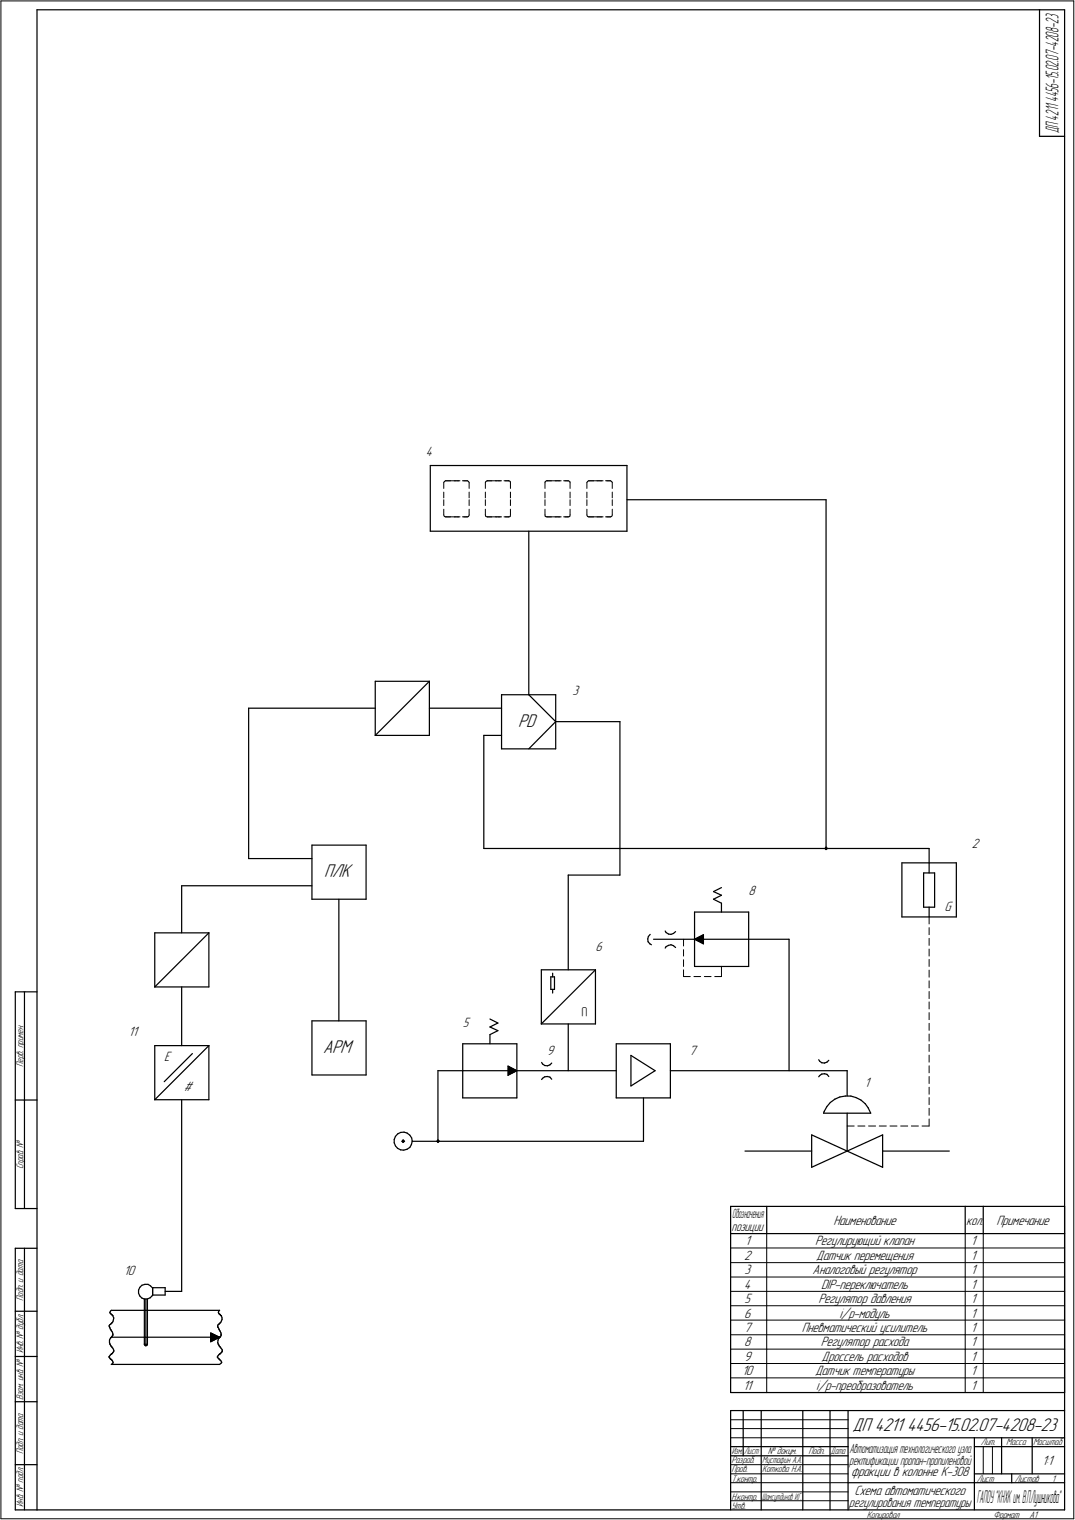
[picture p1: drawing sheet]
<svg xmlns="http://www.w3.org/2000/svg" width="595mm" height="842mm" viewBox="0 0 595 842" stroke-linecap="round" stroke-linejoin="round" font-family="sans-serif">
<g fill="none" stroke="#000" stroke-width=".68">
<path d="M20 5v832zM20 5h569zM576 5v71zM589 5v832zM576 76h13zM238 258h109zM238 258v36zM347 258v36zM347 277h110zM457 277v193zM238 294h109zM293 294v91z"/>
<path d="M208 377h30zM208 377v30zM238 377v30zM138 392v84zM138 392h70zM238 392h40zM278 385h30zM278 385v30zM293 385l15 15zM308 385v30zM308 400l-15 15zM308 400h35z"/>
<path d="M343 400v85zM208 407h30zM208 407l30-30zM268 407h10zM268 407v63zM278 415h30zM138 476h35zM173 468h30zM173 468v30zM203 468v30zM268 470h246zM499 478h31z"/>
<path d="M499 478v30zM514 478v6zM514 470v8zM530 478v30zM101 491v26zM101 491h72zM173 498h30zM188 498v68zM315 485v52zM315 485h28zM395 498l4 2zM395 498l4-2z"/>
<path d="M395 494l4 2zM395 494l4-2zM511 484h6zM511 484v19zM517 484v19zM86 517h30zM86 517v30zM116 517v30zM359 519v1zM360 518l-1 1zM368 516l1 1zM369 517h1z"/>
<path d="M370 517l2 1zM372 518l1-1zM373 517l1-1zM385 505v30zM385 505h30zM389 518v5zM399 500v5zM415 505v30zM499 508h31zM511 503h6zM514 503v5zM300 537h30z"/>
<path d="M300 537v30zM306 539v2zM330 537v30zM359 520v2zM359 522l1 1zM360 523h1zM362 520h75zM369 524h1zM369 524l-1 1zM370 524l2-1zM372 523l1 1zM373 524l1 1z"/>
<path d="M385 535h30zM385 520l4 3zM385 520l4-2zM437 520v73zM8 549v121zM8 549h12zM14 549v121zM86 547h30zM86 547l30-30zM101 547v32zM305 541h2zM305 548h2z"/>
<path d="M305 541v7zM306 548v2zM307 541v7zM86 579h30zM86 579v30zM116 579v30zM173 566h30zM173 566v30zM203 566v30zM256 578h30zM256 578v30zM271 573v5z"/>
<path d="M271 573l5-2zM271 569l5 2zM271 569l5-2zM271 565l5 2zM286 578v30zM300 567h30zM300 567l30-30zM315 567v26zM341 578h30zM341 578v30zM371 578v30zM91 599l16-15z"/>
<path d="M173 596h30zM242 593v39zM242 593h14zM256 593h25zM281 591v5zM281 596l5-3zM281 591l5 2zM286 593h55zM300 589h.1M300 589l2 1zM300 597h2zM300 597v1z"/>
<path d="M302 590h1zM302 597l1-1zM303 590h1zM303 596l1 1zM304 597l1 1zM305 589l-1 1zM349 585v17zM349 585l14 8zM371 593h98zM453 587l1 1zM454 588l1 1zM454 596l1-1z"/>
<path d="M454 596l-1 1zM455 589h2zM455 595h2zM457 589l1-1zM457 595h1zM458 595l1 1zM459 587l-1 1zM469 593v14zM8 609h12zM86 609h30zM86 609l30-30zM101 609v106z"/>
<path d="M256 608h30zM341 608h30zM349 602l14-9zM356 608v24zM456 617h26zM456 616v1zM458 613l-2 3zM460 611l2-2zM460 611l-2 2zM462 609l3-1zM465 608l3-1zM468 607h3z"/>
<path d="M469 617v21zM471 607l3 1zM474 608l3 1zM477 609l2 2zM479 611l2 3zM481 614l1 3zM218 631v2zM218 633l1 2zM219 630l-1 1zM219 635l1 1zM220 628l2-1zM220 628l-1 2z"/>
<path d="M220 636l2 1zM222 627h2zM222 637h2zM224 637h1zM224 627l1 1zM225 628l2 1zM225 637l2-1zM227 629l1 1zM228 634l-1 2zM228 630v2zM228 632h128zM228 632v2z"/>
<path d="M412 638h37zM449 629v18zM449 629l40 18zM489 629v18zM489 638h37zM449 647l40-18zM8 670h12zM405 668h129zM405 668v15zM425 668v15zM534 668h10zM534 668v15z"/>
<path d="M544 668h45zM544 668v15zM589 668v15zM8 692v145zM8 692h12zM14 692v145zM405 683v64zM405 683h129zM534 683h10zM544 683h45zM589 683v64zM77 715v1z"/>
<path d="M77 716v2zM77 713v2zM77 718l2 1zM79 712h1zM79 712l-2 1zM79 719l1 1zM80 720v25zM80 720h2zM80 712h2zM81 720v26zM82 720v25zM82 720l1-1z"/>
<path d="M82 712h1zM83 719l1-1zM83 712l1 2zM84 718h.1M84 714v4zM84 713h7zM84 717h7zM84 713v4zM91 713v4zM91 715h10zM8 726h12zM61 735h.1"/>
<path d="M60 735h.1M61 735v1zM61 734h-1zM61 734h.1M61 727h.1M61 736h.1M61 727v1zM61 737h.1M61 726v1zM61 726h1zM61 728h.1M62 737h.1"/>
<path d="M62 728h.1M62 726h60zM62 737v1zM62 733h-1zM62 733h.1M62 738h.1M62 729h.1M62 738v1zM62 740h.1M62 739h.1M62 729l1 1zM63 732l-1 1z"/>
<path d="M63 731v1zM63 730v1zM117 738v5zM117 738l5 3zM121 735h.1M121 735v1zM121 734h.1M121 727h.1M121 736h.1M121 728h.1M121 726v1zM121 737h.1"/>
<path d="M122 737h.1M121 733h1zM122 728h.1M122 726h-1zM122 738h.1M122 733h.1M122 729h.1M122 738v1zM122 740h.1M122 739h.1M123 729h.1M123 732l-1 1z"/>
<path d="M123 729v1zM123 731v1zM123 730v1zM8 752h12zM60 752h1zM60 752h.1M61 744h.1M61 742v2zM61 753h.1M61 745h.1M61 751h.1M61 751v-1z"/>
<path d="M61 742h.1M61 741h.1M61 746h.1M62 753h.1M61 750h.1M62 746h.1M62 741h60zM62 756h60zM62 756v-1zM62 750h.1M62 741h.1M62 754h.1"/>
<path d="M62 747h.1M62 754l1 1zM62 749h1zM62 747l1 1zM63 755h-1zM63 748h.1M63 749h.1M80 745h.1M80 745h2zM80 745l1 1zM81 746v-1zM82 745h-1z"/>
<path d="M117 743l5-2zM120 752h1zM120 752h.1M121 744h.1M121 752v1zM121 745h.1M121 742v2zM121 753h.1M121 751h.1M121 742h.1M121 746h.1M121 741h.1"/>
<path d="M122 753h.1M121 750v1zM121 750h.1M122 746h.1M122 756v-1zM122 750h.1M122 741h.1M122 754h.1M122 747h.1M122 750l1-1zM122 754l1 1zM122 747l1 1z"/>
<path d="M123 755h-1zM123 749h.1M123 748h.1M405 747v24zM589 747v24zM8 777h12zM405 771h20zM425 771h164zM405 781h184zM405 781v56zM411 781v26zM421 781v56z"/>
<path d="M444 781v56zM460 781v56zM470 781v56zM470 797h119zM539 797v40zM555 797v20zM571 797v20zM8 811h12zM405 801h65zM405 807h65zM539 801h16zM539 817h50z"/>
<path d="M555 801h34zM560 817v4zM8 837h12zM20 837h569zM470 821h69zM539 821h50z"/>
</g>
<g fill="none" stroke="#000" stroke-width=".55">
<path d="M1 1v840zM1 1h594zM595 1v840zM246 277v3zM246 273v3zM246 267v4zM246 267l1-1zM246 267h.1M247 266h5zM247 266h2zM251 266h3zM253 266h2z"/>
<path d="M256 266h3zM257 266h2zM259 266v1zM259 267h1zM260 267v4zM260 273v3zM260 277v3zM269 277v3zM269 273v3zM269 267v4zM269 267l1-1zM269 267h.1"/>
<path d="M270 266h5zM270 266h2zM274 266h3zM276 266h2zM279 266h3zM280 266h2zM282 266v1zM282 267h1zM283 267v4zM283 273v3zM283 277v3zM302 277v3z"/>
<path d="M302 273v3zM302 267v4zM302 267l1-1zM302 267h.1M303 266h5zM303 266h2zM307 266h3zM309 266h2zM312 266h3zM313 266h2zM315 266v1zM315 267h1z"/>
<path d="M316 267v4zM316 273v3zM316 277v3zM325 277v3zM325 273v3zM325 267v4zM325 267l1-1zM325 267h.1M326 266h5zM326 266h3zM331 266h2zM332 266h2z"/>
<path d="M335 266h3zM336 266h2zM338 266l1 1zM339 267h.1M339 267v4zM339 273v3zM339 277v3zM246 285v1zM246 282v3zM246 286h1zM247 286h2zM247 286h5z"/>
<path d="M251 286h3zM253 286h2zM256 286h3zM257 286h2zM259 286h.1M260 285l-1 1zM260 282v3zM269 285v1zM269 282v3zM269 286h1zM270 286h2zM270 286h5z"/>
<path d="M274 286h3zM276 286h2zM279 286h3zM280 286h2zM282 286h.1M283 285l-1 1zM283 282v3zM302 285v1zM302 282v3zM302 286h1zM303 286h2zM303 286h5z"/>
<path d="M307 286h3zM309 286h2zM312 286h3zM313 286h2zM315 286h.1M316 285l-1 1zM316 282v3zM325 285v1zM325 282v3zM325 286h1zM326 286h3zM326 286h5z"/>
<path d="M331 286h2zM332 286h2zM335 286h3zM336 286h2zM338 286h1zM339 285v1zM339 282v3zM457 470v1zM457 470h.1M457 470h1zM457 471l1-1zM457 469l1 1z"/>
<path d="M457 469v1zM458 470h.1M514 508v4zM514 514v4zM514 520v4zM378 537v4zM378 532v3zM378 526v4zM378 520v4zM399 535v6zM514 526v4zM514 532v3z"/>
<path d="M514 537v4zM378 541h4zM384 541h4zM390 541h4zM396 541h3zM514 543v4zM514 549v4zM514 555v4zM514 561v4zM514 567v4zM514 573v4zM514 579v4z"/>
<path d="M514 585v3zM514 590v4zM514 596v4zM514 602v4zM514 608v4zM514 614v4zM514 620v4zM223 632v1zM223 632h.1M223 632h1zM223 631l1 1zM223 631v1z"/>
<path d="M223 633l1-1zM224 632h.1M224 632l-1 1zM242 632v1zM242 632h.1M242 632h1zM242 633l1-1zM242 631l1 1zM242 631v1zM243 632h.1M469 624h4zM475 624h4z"/>
<path d="M481 624h4zM487 624h4zM493 624h4zM499 624h4zM505 624h4zM511 624h3zM405 691h184zM405 700h184zM425 683v64zM534 683v8zM534 691v9zM534 700v7z"/>
<path d="M544 683v8zM544 691v9zM544 700v7zM405 707h20zM405 715h20zM425 707h164zM425 715h164zM534 707v8zM534 715v8zM544 707v8zM544 715v8zM405 723h20z"/>
<path d="M405 731h20zM405 739h20zM425 723h164zM425 731h164zM425 739h164zM534 723v8zM534 731v8zM534 739v8zM544 723v8zM544 731v8zM544 739v8zM405 747h20z"/>
<path d="M405 755h20zM425 747h164zM425 747v24zM425 755h164zM534 747v8zM534 755v16zM544 747v8zM544 755v16zM405 763h20zM425 763h109zM534 763h10zM544 763h45z"/>
<path d="M405 791h65zM405 797h65zM405 787h65zM405 811h65zM405 817h65zM544 801v16zM549 801v16zM405 821h65zM405 827h65zM405 831h65zM1 841h594z"/>
</g>
<g fill="#000" stroke="#000" stroke-width=".55">
<path d="M388 518h1zM388 519h1zM388 519h1zM387 519h2zM387 519h2zM387 519h2zM386 520h3zM386 520h3zM386 520h3zM385 520h4zM385 520h4zM385 520h4zM385 521h4zM385 521h4zM386 521h3zM386 521h3zM386 521h3zM387 521h2zM387 522h2zM387 522h2zM388 522h1zM388 522h1zM388 522h1z"/>
<path d="M281 591h1zM281 591h1zM281 591h2zM281 591h2zM281 592h2zM281 592h3zM281 592h3zM281 592h3zM281 592h4zM281 592h4zM281 593h4zM281 593h5zM281 593h5zM281 593h5zM281 593h5zM281 594h5zM281 594h4zM281 594h4zM281 594h4zM281 594h3zM281 594h3zM281 595h3zM281 595h2zM281 595h2zM281 595h2zM281 595h1zM281 595h1z"/>
<path d="M117 739h1zM117 739h1zM117 739h1zM117 739h2zM117 739h2zM117 740h2zM117 740h3zM117 740h3zM117 740h3zM117 740h4zM117 740h4zM117 741h4zM117 741h5zM117 741h4zM117 741h4zM117 741h4zM117 742h3zM117 742h3zM117 742h3zM117 742h2zM117 742h2zM117 742h2zM117 743h1zM117 743h1zM117 743h1z"/>
</g>
<g fill="#fff" stroke="#fff" stroke-width=".55">
<path d="M179 576h17zM179 576h17zM179 576h17zM179 576h17zM179 576h17zM179 576h17zM179 577h17zM179 577h17zM179 577h17zM179 577h17zM179 577h17zM179 577h17zM179 578h17zM179 578h17zM179 578h17zM179 578h17zM179 578h17zM179 578h17zM179 579h17zM179 579h17zM179 579h17zM179 579h17zM179 579h17zM179 579h17zM179 580h17zM179 580h17zM179 580h17zM179 580h17zM179 580h17zM179 580h17zM179 581h17zM179 581h17zM179 581h17zM179 581h17zM179 581h17zM179 581h17zM179 582h17zM179 582h17zM179 582h17zM179 582h17zM179 582h17zM179 583h17zM179 583h17zM179 583h17zM179 583h17zM179 583h17zM179 583h17zM179 584h17zM179 584h17zM179 584h17zM179 584h17zM179 584h17zM179 584h17zM179 585h17zM179 585h17zM179 585h17zM179 585h17zM179 585h17zM179 585h17z"/>
<path d="M322 556h3zM322 556h3zM322 557h3zM322 557h3zM322 557h3zM322 557h3zM322 557h3zM322 557h3zM322 558h3zM322 558h3zM322 558h3zM322 558h3zM322 558h3zM322 558h3zM322 559h3zM322 559h3zM322 559h3zM322 559h3zM322 559h3zM322 559h3zM322 560h3zM322 560h3zM322 560h3zM322 560h3zM322 560h3zM322 560h3zM322 561h3zM322 561h3zM322 561h3zM322 561h3zM322 561h3zM322 562h3zM322 562h3zM322 562h3zM322 562h3zM322 562h3zM322 562h3zM322 563h3zM322 563h3zM322 563h3zM322 563h3zM322 563h3z"/>
<path d="M523 499h5zM523 499h5zM523 499h5zM523 500h5zM523 500h5zM523 500h5zM523 500h5zM523 500h5zM523 500h5zM523 501h5zM523 501h5zM523 501h5zM523 501h5zM523 501h5zM523 501h5zM523 502h5zM523 502h5zM523 502h5zM523 502h5zM523 502h5zM523 502h5zM523 503h5zM523 503h5zM523 503h5zM523 503h5zM523 503h5zM523 503h5zM523 504h5zM523 504h5zM523 504h5zM523 504h5zM523 504h5zM523 504h5zM523 505h5zM523 505h5zM523 505h5zM523 505h5zM523 505h5zM523 505h5zM523 506h5zM523 506h5zM523 506h5z"/>
<path d="M479 597h4zM479 597h4zM479 597h4zM479 597h4zM479 597h4zM479 597h4zM479 598h4zM479 598h4zM479 598h4zM479 598h4zM479 598h4zM479 598h4zM479 599h4zM479 599h4zM479 599h4zM479 599h4zM479 599h4zM479 599h4zM479 600h4zM479 600h4zM479 600h4zM479 600h4zM479 600h4zM479 600h4zM479 601h4zM479 601h4zM479 601h4zM479 601h4zM479 601h4zM479 601h4zM479 602h4zM479 602h4zM479 602h4zM479 602h4zM479 602h4zM479 602h4zM479 603h4zM479 603h4zM479 603h4zM479 603h4zM479 603h4zM479 604h4z"/>
<path d="M303 579h5zM303 579h5zM303 579h5zM303 580h5zM303 580h5zM303 580h5zM303 580h5zM303 580h5zM303 580h5zM303 581h5zM303 581h5zM303 581h5zM303 581h5zM303 581h5zM303 581h5zM303 582h5zM303 582h5zM303 582h5zM303 582h5zM303 582h5zM303 583h5zM303 583h5zM303 583h5zM303 583h5zM303 583h5zM303 583h5zM303 584h5zM303 584h5zM303 584h5zM303 584h5zM303 584h5zM303 584h5zM303 585h5zM303 585h5zM303 585h5zM303 585h5zM303 585h5zM303 585h5zM303 586h5zM303 586h5zM303 586h5zM303 586h5z"/>
<path d="M330 521h5zM330 521h5zM330 522h5zM330 522h5zM330 522h5zM330 522h5zM330 522h5zM330 522h5zM330 523h5zM330 523h5zM330 523h5zM330 523h5zM330 523h5zM330 523h5zM330 524h5zM330 524h5zM330 524h5zM330 524h5zM330 524h5zM330 524h5zM330 525h5zM330 525h5zM330 525h5zM330 525h5zM330 525h5zM330 525h5zM330 526h5zM330 526h5zM330 526h5zM330 526h5zM330 526h5zM330 526h5zM330 527h5zM330 527h5zM330 527h5zM330 527h5zM330 527h5zM330 527h5zM330 528h5zM330 528h5zM330 528h5zM330 528h5zM330 528h5z"/>
<path d="M236 247h5zM236 247h5zM236 247h5zM236 247h5zM236 248h5zM236 248h5zM236 248h5zM236 248h5zM236 248h5zM236 248h5zM236 249h5zM236 249h5zM236 249h5zM236 249h5zM236 249h5zM236 249h5zM236 250h5zM236 250h5zM236 250h5zM236 250h5zM236 250h5zM236 250h5zM236 251h5zM236 251h5zM236 251h5zM236 251h5zM236 251h5zM236 251h5zM236 252h5zM236 252h5zM236 252h5zM236 252h5zM236 252h5zM236 252h5zM236 253h5zM236 253h5zM236 253h5zM236 253h5zM236 253h5zM236 253h5zM236 254h5zM236 254h5z"/>
<path d="M256 563h5zM256 563h5zM256 564h5zM256 564h5zM256 564h5zM256 564h5zM256 564h5zM256 564h5zM256 565h5zM256 565h5zM256 565h5zM256 565h5zM256 565h5zM256 565h5zM256 566h5zM256 566h5zM256 566h5zM256 566h5zM256 566h5zM256 566h5zM256 567h5zM256 567h5zM256 567h5zM256 567h5zM256 567h5zM256 567h5zM256 568h5zM256 568h5zM256 568h5zM256 568h5zM256 568h5zM256 568h5zM256 569h5zM256 569h5zM256 569h5zM256 569h5zM256 569h5zM256 569h5zM256 570h5zM256 570h5zM256 570h5zM256 570h5zM256 570h5z"/>
<path d="M382 579h4zM382 579h4zM382 579h4zM382 580h4zM382 580h4zM382 580h4zM382 580h4zM382 580h4zM382 580h4zM382 581h4zM382 581h4zM382 581h4zM382 581h4zM382 581h4zM382 581h4zM382 582h4zM382 582h4zM382 582h4zM382 582h4zM382 582h4zM382 583h4zM382 583h4zM382 583h4zM382 583h4zM382 583h4zM382 583h4zM382 584h4zM382 584h4zM382 584h4zM382 584h4zM382 584h4zM382 584h4zM382 585h4zM382 585h4zM382 585h4zM382 585h4zM382 585h4zM382 585h4zM382 586h4zM382 586h4zM382 586h4zM382 586h4z"/>
<path d="M538 464h5zM538 465h5zM538 465h5zM538 465h5zM538 465h5zM538 465h5zM538 465h5zM538 466h5zM538 466h5zM538 466h5zM538 466h5zM538 466h5zM538 467h5zM538 467h5zM538 467h5zM538 467h5zM538 467h5zM538 467h5zM538 468h5zM538 468h5zM538 468h5zM538 468h5zM538 468h5zM538 468h5zM538 469h5zM538 469h5zM538 469h5zM538 469h5zM538 469h5zM538 469h5zM538 470h5zM538 470h5zM538 470h5zM538 470h5zM538 470h5zM538 470h5zM538 471h5zM538 471h5zM538 471h5zM538 471h5zM538 471h5zM538 471h5z"/>
<path d="M415 490h4zM415 491h4zM415 491h4zM415 491h4zM415 491h4zM415 491h4zM415 491h4zM415 492h4zM415 492h4zM415 492h4zM415 492h4zM415 492h4zM415 492h4zM415 493h4zM415 493h4zM415 493h4zM415 493h4zM415 493h4zM415 493h4zM415 494h4zM415 494h4zM415 494h4zM415 494h4zM415 494h4zM415 494h4zM415 495h4zM415 495h4zM415 495h4zM415 495h4zM415 495h4zM415 495h4zM415 496h4zM415 496h4zM415 496h4zM415 496h4zM415 496h4zM415 496h4zM415 497h4zM415 497h4zM415 497h4zM415 497h4zM415 497h4z"/>
<path d="M69 701h7zM69 701h7zM69 701h7zM69 701h7zM69 702h7zM69 702h7zM69 702h7zM69 702h7zM69 702h7zM69 702h7zM69 703h7zM69 703h7zM69 703h7zM69 703h7zM69 703h7zM69 703h7zM69 704h7zM69 704h7zM69 704h7zM69 704h7zM69 704h7zM69 704h7zM69 705h7zM69 705h7zM69 705h7zM69 705h7zM69 705h7zM69 705h7zM69 706h7zM69 706h7zM69 706h7zM69 706h7zM69 706h7zM69 706h7zM69 707h7zM69 707h7zM69 707h7zM69 707h7zM69 707h7zM69 707h7zM69 708h7zM69 708h7z"/>
<path d="M91 582h5zM91 582h5zM91 582h5zM91 583h5zM91 583h5zM91 583h5zM91 583h5zM91 583h5zM91 583h5zM91 584h5zM91 584h5zM91 584h5zM91 584h5zM91 584h5zM91 584h5zM91 585h5zM91 585h5zM91 585h5zM91 585h5zM91 585h5zM91 585h5zM91 586h5zM91 586h5zM91 586h5zM91 586h5zM91 586h5zM91 586h5zM91 587h5zM91 587h5zM91 587h5zM91 587h5zM91 587h5zM91 587h5zM91 588h5zM91 588h5zM91 588h5zM91 588h5zM91 588h5zM91 588h5zM91 589h5zM91 589h5zM91 589h5z"/>
<path d="M102 599h6zM102 599h6zM102 599h6zM102 599h6zM102 599h6zM102 600h6zM102 600h6zM102 600h6zM102 600h6zM102 600h6zM102 600h6zM102 601h6zM102 601h6zM102 601h6zM102 601h6zM102 601h6zM102 601h6zM102 602h6zM102 602h6zM102 602h6zM102 602h6zM102 602h6zM102 602h6zM102 603h6zM102 603h6zM102 603h6zM102 603h6zM102 603h6zM102 604h6zM102 604h6zM102 604h6zM102 604h6zM102 604h6zM102 604h6zM102 605h6zM102 605h6zM102 605h6zM102 605h6zM102 605h6zM102 605h6zM102 606h6zM102 606h6z"/>
<path d="M179 478h17zM179 478h17zM179 479h17zM179 479h17zM179 479h17zM179 479h17zM179 479h17zM179 479h17zM179 480h17zM179 480h17zM179 480h17zM179 480h17zM179 480h17zM179 480h17zM179 481h17zM179 481h17zM179 481h17zM179 481h17zM179 481h17zM179 481h17zM179 482h17zM179 482h17zM179 482h17zM179 482h17zM179 482h17zM179 482h17zM179 483h17zM179 483h17zM179 483h17zM179 483h17zM179 483h17zM179 483h17zM179 484h17zM179 484h17zM179 484h17zM179 484h17zM179 484h17zM179 484h17zM179 485h17zM179 485h17zM179 485h17zM179 485h17zM179 485h17zM179 485h17zM179 486h17zM179 486h17zM179 486h17zM179 486h17zM179 486h17zM179 486h17zM179 487h17zM179 487h17zM179 487h17zM179 487h17zM179 487h17zM179 488h17zM179 488h17zM179 488h17zM179 488h17z"/>
<path d="M71 568h6zM71 568h6zM71 568h6zM71 569h6zM71 569h6zM71 569h6zM71 569h6zM71 569h6zM71 569h6zM71 570h6zM71 570h6zM71 570h6zM71 570h6zM71 570h6zM71 570h6zM71 571h6zM71 571h6zM71 571h6zM71 571h6zM71 571h6zM71 571h6zM71 572h6zM71 572h6zM71 572h6zM71 572h6zM71 572h6zM71 573h6zM71 573h6zM71 573h6zM71 573h6zM71 573h6zM71 573h6zM71 574h6zM71 574h6zM71 574h6zM71 574h6zM71 574h6zM71 574h6zM71 575h6zM71 575h6zM71 575h6zM71 575h6z"/>
<path d="M287 395h11zM287 395h11zM287 395h11zM287 395h11zM287 396h11zM287 396h11zM287 396h11zM287 396h11zM287 396h11zM287 396h11zM287 397h11zM287 397h11zM287 397h11zM287 397h11zM287 397h11zM287 397h11zM287 398h11zM287 398h11zM287 398h11zM287 398h11zM287 398h11zM287 398h11zM287 399h11zM287 399h11zM287 399h11zM287 399h11zM287 399h11zM287 399h11zM287 400h11zM287 400h11zM287 400h11zM287 400h11zM287 400h11zM287 400h11zM287 401h11zM287 401h11zM287 401h11zM287 401h11zM287 401h11zM287 401h11zM287 402h11zM287 402h11zM287 402h11zM287 402h11zM287 402h11zM287 403h11zM287 403h11zM287 403h11zM287 403h11zM287 403h11zM287 403h11zM287 404h11zM287 404h11zM287 404h11zM287 404h11zM287 404h11zM287 404h11zM287 405h11zM287 405h11z"/>
<path d="M317 379h5zM317 379h5zM317 380h5zM317 380h5zM317 380h5zM317 380h5zM317 380h5zM317 380h5zM317 381h5zM317 381h5zM317 381h5zM317 381h5zM317 381h5zM317 382h5zM317 382h5zM317 382h5zM317 382h5zM317 382h5zM317 382h5zM317 383h5zM317 383h5zM317 383h5zM317 383h5zM317 383h5zM317 383h5zM317 384h5zM317 384h5zM317 384h5zM317 384h5zM317 384h5zM317 384h5zM317 385h5zM317 385h5zM317 385h5zM317 385h5zM317 385h5zM317 385h5zM317 386h5zM317 386h5zM317 386h5zM317 386h5zM317 386h5z"/>
</g>
<g font-size="10.8">
<text x="287" y="403">PD</text>
<text x="179" y="486">ПЛК</text>
<text x="179" y="583">АРМ</text>
<text x="472" y="793">ДП 4211</text>
<text x="502" y="793">4456-15.02.07-4208-23</text>
</g>
<text font-size="10.4" x="586" y="74" transform="rotate(-90 586 74)">ДП42114456-15.02.07-4208-23</text>
<g font-size="10.3">
<text x="541" y="833">Г</text>
<text x="542" y="833">АПОУ&quot;КНХКим.В.П.Лушникова&quot;</text>
</g>
<g font-size="7.9">
<text x="236" y="252">4</text>
<text x="317" y="385">3</text>
<text x="538" y="470">2</text>
<text x="415" y="496">8</text>
<text x="523" y="505">G</text>
<text x="330" y="527">6</text>
<text x="256" y="569">5</text>
<text x="71" y="574">11</text>
<text x="91" y="588">E</text>
<text x="303" y="585">9</text>
<text x="382" y="585">7</text>
<text x="102" y="604">#</text>
<text x="479" y="602">1</text>
<text x="461" y="678">Наименование</text>
<text x="535" y="678">кол.</text>
<text x="552" y="678">Примечание</text>
<text x="413" y="690">1</text>
<text x="451" y="690">Регулирующий клапан</text>
<text x="538" y="690">1</text>
<text x="412" y="698">2</text>
<text x="452" y="698">Датчик перемещения</text>
<text x="538" y="698">1</text>
<text x="69" y="706">10</text>
<text x="412" y="706">3</text>
<text x="450" y="706">Аналоговый регулятор</text>
<text x="538" y="706">1</text>
<text x="412" y="714">4</text>
<text x="455" y="714">DIP-переключатель</text>
<text x="538" y="714">1</text>
<text x="412" y="722">5</text>
<text x="453" y="722">Регулятор давления</text>
<text x="538" y="722">1</text>
<text x="412" y="730">6</text>
<text x="465" y="730">i/p-модуль</text>
<text x="538" y="730">1</text>
<text x="412" y="738">7</text>
<text x="444" y="738">Пневматический усилитель</text>
<text x="538" y="738">1</text>
<text x="412" y="746">8</text>
<text x="454" y="746">Регулятор расхода</text>
<text x="538" y="746">1</text>
<text x="412" y="754">9</text>
<text x="455" y="754">Дроссель расходов</text>
<text x="538" y="754">1</text>
<text x="411" y="762">10</text>
<text x="451" y="762">Датчик температуры</text>
<text x="538" y="762">1</text>
<text x="411" y="770">11</text>
<text x="452" y="770">i/p-преобразователь</text>
<text x="538" y="770">1</text>
<text x="577" y="812">1:1</text>
<text x="471" y="818">фракции в колонне К-308</text>
<text x="473" y="828">Схема автоматического</text>
<text x="470" y="835">регулирования температуры</text>
</g>
<text font-size="7.8" x="405" y="682">позиции</text>
<g font-size="7.7">
<text x="470" y="805">Автоматизациятехнологическогоузла</text>
<text x="470" y="812">ректификации пропан-пропиленовой</text>
</g>
<text font-size="7.6" x="405" y="675">Обозначения</text>
<text font-size="7.4" x="325" y="558" transform="rotate(180 325 558)">U</text>
<g font-size="5.5">
<text x="13" y="591" transform="rotate(-90 13 591)">Перв. примен.</text>
<text x="13" y="648" transform="rotate(-90 13 648)">Справ. №</text>
<text x="13" y="721" transform="rotate(-90 13 721)">Подп. и дата</text>
<text x="13" y="750" transform="rotate(-90 13 750)">Инв. № дубл.</text>
<text x="13" y="776" transform="rotate(-90 13 776)">Взам. инв. №</text>
<text x="543" y="801">Лит.</text>
<text x="557" y="801">Масса</text>
<text x="572" y="801">Масштаб</text>
<text x="13" y="806" transform="rotate(-90 13 806)">Подп. и дата</text>
<text x="425" y="806">№ докум.</text>
<text x="448" y="806">Подп.</text>
<text x="405" y="811">Разраб.</text>
<text x="405" y="816">Пров.</text>
<text x="422" y="816">Коткова Н.А.</text>
<text x="405" y="821">Т.контр.</text>
<text x="541" y="821">Лист</text>
<text x="562" y="821">Листов</text>
<text x="582" y="821">1</text>
<text x="405" y="831">Н.контр.</text>
<text x="13" y="835" transform="rotate(-90 13 835)">Инв. № подл.</text>
<text x="405" y="836">Утв.</text>
<text x="480" y="841">Копировал</text>
<text x="550" y="841">Формат</text>
<text x="570" y="841">A1</text>
</g>
<g font-size="5.4">
<text x="405" y="806">Изм.</text>
<text x="412" y="806">Лист</text>
<text x="460" y="806">Дата</text>
<text x="422" y="811">Мустафин А.А.</text>
<text x="422" y="831">Шамсутдинов И.Г.</text>
</g>
</svg>
